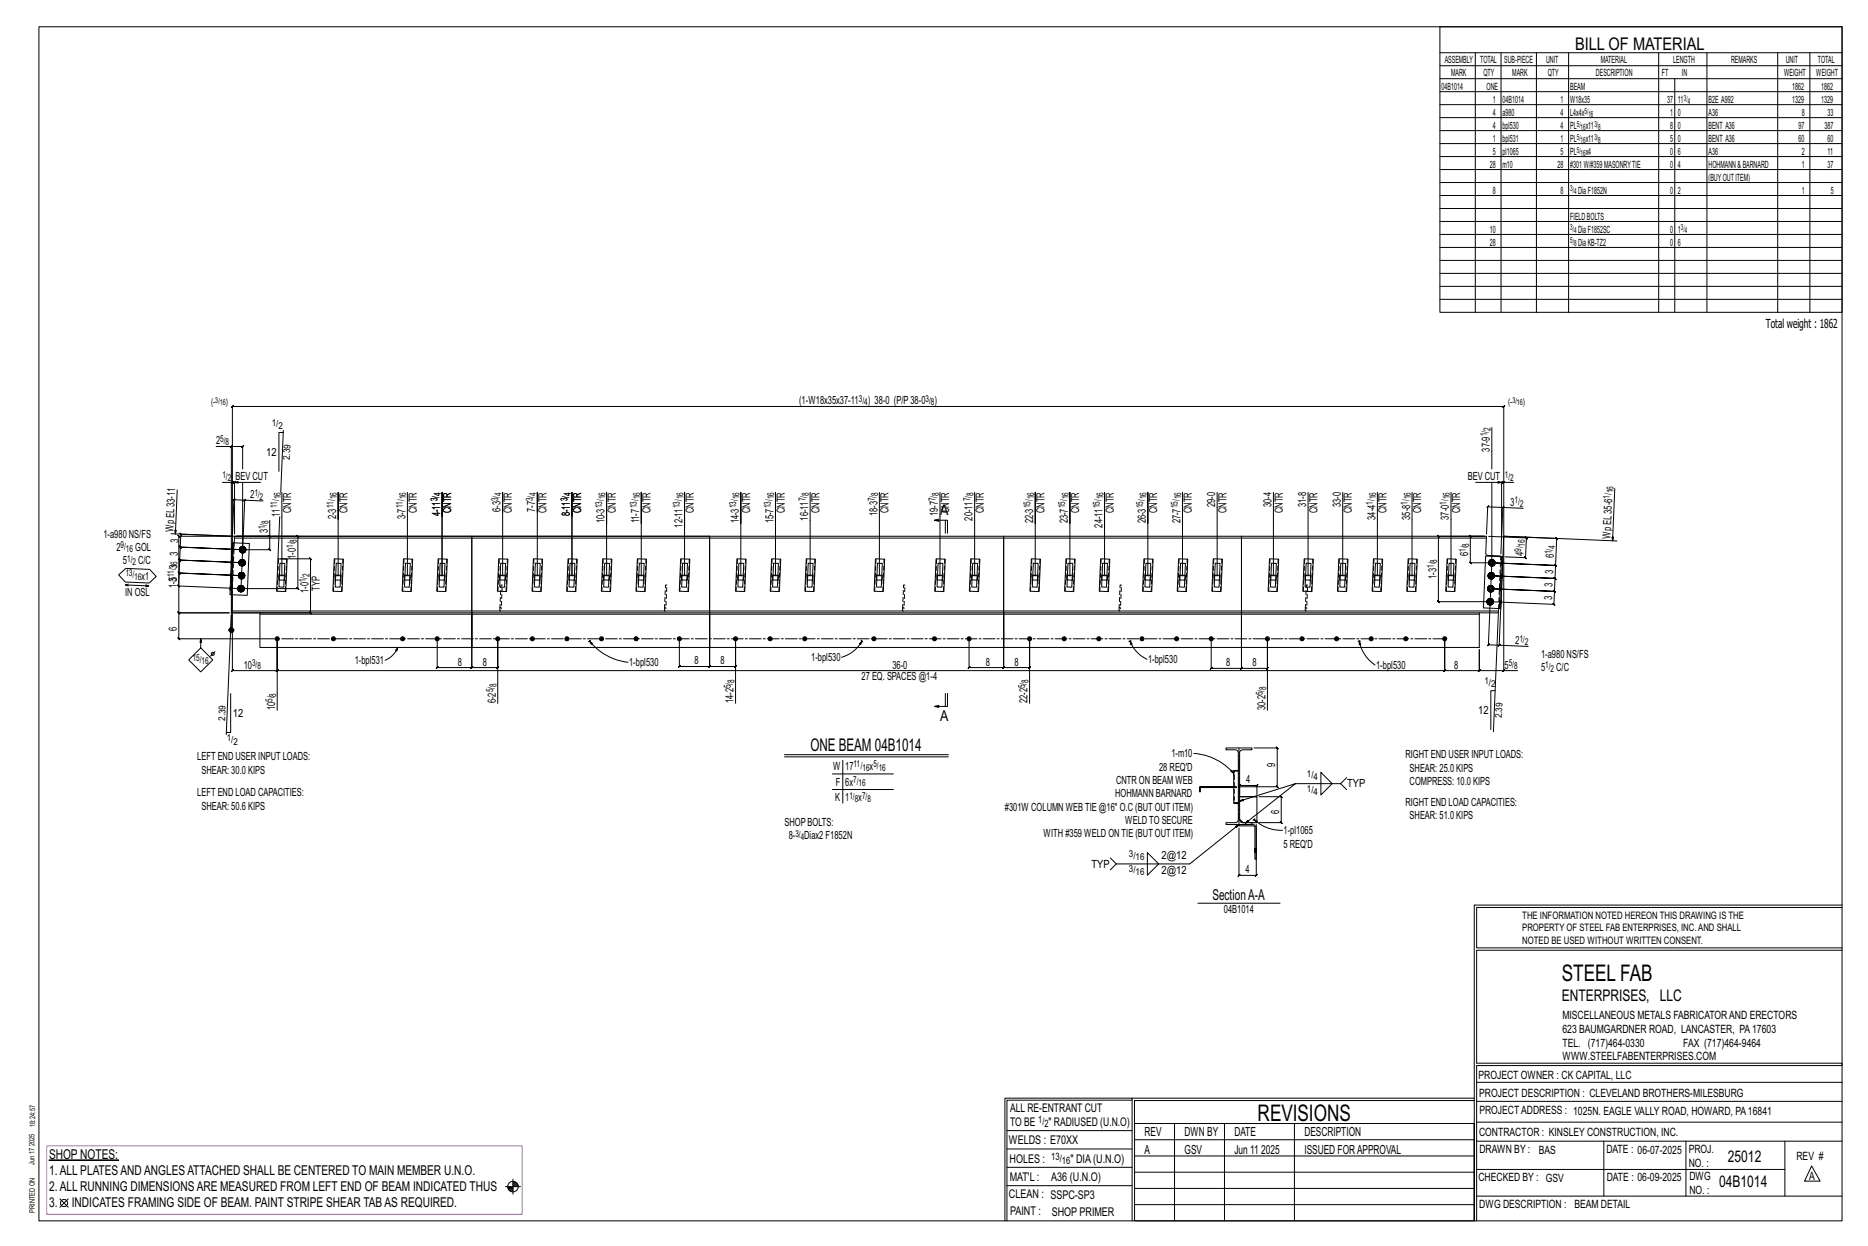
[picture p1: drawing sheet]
<svg xmlns="http://www.w3.org/2000/svg" width="914mm" height="610mm" viewBox="0 0 914 610" stroke-linecap="round" stroke-linejoin="round" font-family="sans-serif">
<g fill="#000" stroke="#000" stroke-width=".49">
<path d="M24 568h34z"/>
<circle cx="136" cy="313" r="1"/>
<circle cx="163" cy="313" r="1"/>
<circle cx="197" cy="313" r="1"/>
<circle cx="214" cy="313" r="1"/>
<circle cx="244" cy="313" r="1"/>
<circle cx="261" cy="313" r="1"/>
<circle cx="278" cy="313" r="1"/>
<circle cx="294" cy="313" r="1"/>
<circle cx="311" cy="313" r="1"/>
<circle cx="333" cy="313" r="1"/>
<circle cx="360" cy="313" r="1"/>
<circle cx="377" cy="313" r="1"/>
<circle cx="394" cy="313" r="1"/>
<circle cx="428" cy="313" r="1"/>
<circle cx="457" cy="313" r="1"/>
<circle cx="474" cy="313" r="1"/>
<circle cx="504" cy="313" r="1"/>
<circle cx="521" cy="313" r="1"/>
<circle cx="538" cy="313" r="1"/>
<circle cx="559" cy="313" r="1"/>
<circle cx="576" cy="313" r="1"/>
<circle cx="593" cy="313" r="1"/>
<circle cx="620" cy="313" r="1"/>
<circle cx="637" cy="313" r="1"/>
<circle cx="654" cy="313" r="1"/>
<circle cx="671" cy="313" r="1"/>
<circle cx="688" cy="313" r="1"/>
<circle cx="707" cy="313" r="1"/>
</g>
<g fill="none" stroke="#000" stroke-width=".49">
<path d="M19 13h883v584h-883zM705 13h197v140h-197zM705 26h197M705 32h197M705 39h197M722 26v127M735 26v127M752 26v127M768 26v127M812 26v127M820 39v114M836 26v127"/>
<path d="M870 26v127M886 26v127M705 45h197M705 51h197M705 58h197M705 64h197M705 70h197M705 77h197M705 83h197M705 89h197M705 96h197M705 102h197"/>
<path d="M705 108h197M705 115h197M705 121h197M705 127h197M705 134h197M705 140h197M705 146h197M106 218h7v81M113 219l1-1zM113 218h6l-1 1 1-1v11M139 212h-2v19M139 211l-2 30"/>
<path d="M730 209v20M87 240l-1 21M109 236h5l-1 1 1-1h1l-1 1 1-1v25M115 236h13M119 236v33h13h1l-1-1v1v-7M722 236h13M730 236v39l-1 40-1 1 1-1 5 1M741 236h-5h1l-1 1v-1h-1h1l-1 1v-1v26M790 239l-1 26M119 245l1-1zM120 245l-6-1h1l-1 1v-1v18M129 245h-9l-2 43-30-1"/>
<path d="M132 255v7h-16h30h-1l1 1v-1v26M137 253l-1 20M138 241v40M166 254v-13v40M199 241v40M216 241v40zM246 251v-10v40M263 251v-10v40M280 241v40zM297 256v-15v40M314 256v-15v40M335 258v-17v40"/>
<path d="M363 256v-15v40M380 256v-15v40M397 241v40M430 241v40M460 255h-3h7v6M460 254l-3 1M460 241v40M463 255v6M477 241v40M507 256v-15v40M524 256v-15v40M541 258v-17v40"/>
<path d="M562 256v-15v40M579 256v-15v40M596 241v40M623 241v40M640 241v40M657 241v40M674 241v40M691 241v40M710 241v40M735 249l1-1zM736 248h-8l1-1-1 1v13M746 249l-10-1-1 23"/>
<path d="M84 261l30 1M114 266l-1 25zM114 262v66l-1 1 1-1h22l-1 1 1-1v-15v35M114 262l-25-1h-1l1 1v-1l-1 7v-1l1 1h-1l31 1-31-1v-1l1 1h-1v6l-1-1 1 2v-1l31 1-31-1-1-1 1 2v-1v6h-1l1 1v-1l30 2-30-2h-1l1 1v-1l-1 7M114 262v-63h-1l1-1v1h622l1-1-1 1v63M114 266h8l-1 25h-8M115 263v3M115 262h613v1h-613zM117 275h.1M117 269h1M117 268l1 1M117 276l1 1"/>
<path d="M117 275v1M118 275l-1-1v1v1h1M118 270h.1M118 269l-1 1M118 276l1 1M118 269v-1l-1 1 1 1v-1M118 274h-1M118 270h1M118 268h.1M119 274l-1 1M119 274h1l-1 1M119 267l-1 1"/>
<path d="M119 268h1M119 274l1 1v1M119 274h-1M119 268l1 1v1M119 276h1l-1 1v-1M119 268h-1M119 276h1M120 270h-1M120 275l-1 1M120 274v1h-1M120 269v1M120 269l-1 1"/>
<path d="M120 268v1M120 275h.1M132 262l1 1zM136 273l5 1-1 15h-5zM137 273h15l1 1-1-1v27v-1l1 1h-1h-38M164 273l4 1-1 15h-4zM198 273l4 1-1 15h-4zM214 273l5 1-1 15h-4zM244 273l5 1-1 15h-5zM261 273l5 1-1 15h-5zM278 273l5 1-1 15h-5zM295 273l5 1-1 15h-5z"/>
<path d="M312 273l4 1v15h-5zM333 273l5 1-1 15h-4zM347 262v64h1l-1 1v-1h-14l-1 1 1-1v-13M347 262v64v1l1-1h-1h13v1l1-1h-1v-13v31M347 262h-259h-1l1 1v-1v38l-1-1 1 1h24h-24l-1-1 1 1v13l-1-1 1 1h47M361 273l4 1v15h-5zM378 273l4 1v15h-5zM395 273l4 1-1 15h-4zM429 273l4 1-1 15h-4zM458 273l5 1-1 15h-4zM475 273l5 1-1 15h-4zM505 273l4 1v15h-5z"/>
<path d="M522 273l4 1v15h-5zM539 273l4 1v15h-5zM560 273l4 1v15h-5zM577 273l4 1v15h-5zM594 273l4 1v15h-5zM621 273l5 1-1 15h-4zM638 273l5 1-1 15h-4zM655 273l5 1-1 15h-4zM672 273l5 1-1 15h-4zM689 273l5 1-1 15h-4zM708 273l5 1-1 15h-4zM728 263v8l7 1"/>
<path d="M729 262l18 1 1 1-1-1v10l-1-1 1 1-10-1M729 275h.1M729 276l1 1M729 275v1M729 275v-1v1v1M730 276v1M730 274h-1M730 276l1 1M730 274v1M730 274h1v1M730 275h-10v1l-1-1h1v-13v1l-1-1h1h7h-23l1 1-1-1v32l1 1-1-1h25l32 2-1-1 1 1v-7v1l-1-1h1l-31-1 31 1v1l-1-1h1v-6l1 1-1-2v1l-31-1 31 1 1 1-1-2v1v-6h1l-1-1v1l-31-2 31 2h1l-1-1v1l1-14v1v-1l-26-1-2 54h14M731 274l1 1v1"/>
<path d="M731 274h-1M731 276v1l-1-1M731 276h1h-1M731 275v1M731 274l1 1h-1M732 275h.1M735 272h1l-1 26h-1zM735 272h-8l-1 25 8 1M736 262l55 3M736 262v66h7M58 281l4-3 11 1 3 3-3 3h-12zM61 286l12 1h-2"/>
<path d="M63 286h-2l2 1M71 286l2 1M87 286l1 1zM113 300l-2 59M113 299h621l-1 1h-620zM114 291l-1 8M116 288h1M117 287v1M117 282h.1M117 281v1M117 289h.1M117 288v1"/>
<path d="M117 288v-1l-1 1 1 1v-1M117 283h1M117 289h1M117 281v1v1v-1M117 287h.1M118 282v1M118 289h1M118 280l-1 1M118 283h1M118 286l-1 1M118 287h1M118 288h27"/>
<path d="M118 280v1M118 281l1-1v1M118 287l1 1v1M119 287h-1M119 281l1 1M119 289h-1M119 280l-1 1M119 288v1M119 282v1h-1M119 288l-1 1M119 287v1M119 282h1l-1 1"/>
<path d="M119 282v1M119 281h1h-1M120 281v1M127 300h104h116h144h117h116M137 281h2v3h-3zM137 284v3h2v-3M137 281v-5h2v5M145 287l1 1zM164 281h3v3h-3zM164 284v3h2l1-3M164 281l1-5h2v5M198 281h3v3h-3z"/>
<path d="M198 284v3h2l1-3M198 281v-5h3v5M215 281h3v3h-3zM215 284v3h2v-3M215 281v-5h3v5M245 281h3l-1 3h-3zM245 284v3h2v-3M245 281v-5h2v5M262 281h2v3h-3zM262 284v3h2v-3M262 281v-5h2v5M279 281h2v3h-3z"/>
<path d="M279 284v3h2v-3M279 281v-5h2v5M295 281h3v3h-3zM296 284v3h2v-3M296 281v-5h2v5M312 281h3v3h-3zM313 284l-1 3h3v-3M313 281v-5h2v5M334 281h3l-1 3h-2zM334 284v3h2v-3M334 281v-5h3l-1 5M361 281h3v3h-3z"/>
<path d="M361 284v3h3v-3M361 281l1-5h2v5M378 281h3v3h-3zM378 284v3h3v-3M378 281l1-5h2v5M395 281h3v3h-3zM395 284v3h3v-3M395 281l1-5h2v5M429 281h3v3h-3zM429 284v3h2l1-3M429 281l1-5h2v5M459 281h3l-1 3h-2z"/>
<path d="M459 284v3h2v-3M459 281v-5h3l-1 5M476 281h3l-1 3h-2zM476 284v3h2v-3M476 281v-5h3l-1 5M505 281h3v3h-3zM505 284v3h3v-3M506 281v-5h2v5M522 281h3v3h-3zM522 284v3h3v-3M523 281v-5h2v5M539 281h3v3h-3z"/>
<path d="M539 284v3h3v-3M539 281l1-5h2v5M560 281h3v3h-3zM561 284l-1 3h3v-3M561 281v-5h2v5M577 281h3v3h-3zM578 284l-1 3h3v-3M578 281v-5h2v5M594 281h3v3h-3zM595 284l-1 3h3v-3M595 281v-5h2v5M622 281h3v3h-3z"/>
<path d="M622 284v3h2v-3M622 281v-5h3v5M639 281h3v3h-3zM639 284v3h2v-3M639 281v-5h3v5M656 281h3v3h-3zM656 284v3h2v-3M656 281v-5h3l-1 5M673 281h3v3h-3zM673 284v3h2v-3M673 281v-5h3l-1 5M690 281h3v3h-3z"/>
<path d="M690 284v3h2v-3M690 281v-5h3l-1 5M709 281h3v3h-3zM709 284v3h2v-3M709 281v-5h3l-1 5M728 294h.1M728 288h1M728 287l1 1M728 295l1 1M728 294v1M728 282h1M729 294l-1-1v1v1h1"/>
<path d="M729 281v1M729 289h.1M729 288l-1 1M729 295v1M729 288v-1l-1 1 1 1v-1M729 293h-1M729 283h.1M729 282h.1M729 289l1 1M729 281l-1 1 1 1v-1M729 295l1 1M729 287h.1"/>
<path d="M729 282l1 1M729 289h1M729 280v1M729 293v1M729 293h1h1l-1 1M730 283h1M730 287h-1M730 287h1h-1M730 293l1 1v1M730 280l-1 1M730 281l1-1v1M730 293h-1"/>
<path d="M730 287l1 1v1M730 295h1l-1 1-1-1M730 281l2 1h-1M730 295h1M730 289h1h-1M730 294v1M731 293v1h-1M731 280l-1 1M731 288v1M731 282v1h-1M731 288l-1 1M731 287v1"/>
<path d="M731 294h.1M731 282v1M731 282l-1 1M731 281h.1M731 281l1 1M733 300l-2 58M734 298v1M98 313v4l-6 6 6 6 6-6-6-6M105 319l-2 2M112 308h3M112 308h.1M112 307v1"/>
<path d="M113 307v1M113 301v9M113 308v1M114 308v1M127 300v17h104v-17v17h116v-17v17h144v-16M136 313v15l-1 1 1-1h571v1l1-1h-1v-15v15v1l1-1h-1h17v1l1-1h-1v-10v10v1l1-1h-1h12M195 317l-1 1zM195 317a12 12 0 0 1-6 6M214 313v14l1-1-1 1h17h-1l1-1v1v-65v65h-1l1-1v1h13h-1l1-1v1v-14v31M289 314l1 1h-1zM289 314a28 28 0 0 0 18 10M289 314h-1"/>
<path d="M289 313v1M422 313v1M422 314l-1 1zM422 314a17 17 0 0 1-10 8M422 314h.1M474 313v14l1-1-1 1h17l1-1-1 1v-65v65l1-1-1 1h13h-1l1-1v1v-14v31M491 300v17h117v-16M553 314l1 1zM553 314a16 16 0 0 0 8 9M553 314h.1M554 314h-1M593 313v14h-1l1-1v1h15h-1l1-1v1v-65v65h-1l1-1v1h12l1-1-1 1v-14v35"/>
<path d="M608 300v17h116v-17M665 314h.1M665 314l1 1h-1zM665 314a18 18 0 0 0 8 11M665 314h1M733 316l1-1zM113 339v19h-2M463 339v7M464 339v7h-7h3M732 338h-2v19M736 329l1-1zM460 345l-3 1"/>
<path d="M384 369h80M384 370h80M407 379h30M413 372v21M584 369a28 28 0 0 1 20 9M600 366h13v1h-5l-1 1v33l1 1h5v1h-13v-1h5l1-1v-33l-1-1h-5zM602 377h1l1 1zM604 377h2h-2v16h2M614 366h11v-1l1 1h-1v19v-1l1 1h-1h-19M647 378l5 5-5 6zM407 386h30M587 385h17z"/>
<path d="M587 385v2l1-2h16M607 389v-5l-1 1 1-1h8v1l1-1h-1v5M607 392l27-9-24 20M615 390h-8h8v12h-2M616 390h11v-1l1 1h-1v12l1 1-1-1h-11M656 383l3 3M659 380l-3 3h-22M562 417l5 6-5 5zM606 403h7l2 1v16h-1v-15l-1-1h-7zM606 403l-24 20h-36l-2-3M607 401l1 1M614 401l1 1z"/>
<path d="M614 401a19 19 0 0 0 14 5M614 401h-1M614 417h.1M614 415h.1M614 401h.1M615 403v25l-1 1 1-1h-9h1l-1 1v-1v-23M615 417h.1M615 415h.1M546 423l-2 3M586 442h41M722 443v154M722 443h180"/>
<path d="M902 444h-179v20h179M902 465h-179v55h179v1h-179v76M554 538h-61v59M554 537h168M722 538h-167v13M723 539h179M723 530h179M493 553h61M555 550h167v47h-167zM555 558h167M575 550v47M599 550v47"/>
<path d="M634 550v47M723 549h179M723 558h179M785 558v27M825 558v27M874 558v27M251 577v7M251 579h2M251 580h3M251 578h2M493 571h61M493 562h61"/>
<path d="M555 573h167M555 566h167M723 572h151M887 570l4 8h-8zM29 587l4 4M33 587l-4 4M247 581h8M249 581h2M249 582h2M250 583h1M492 597v-60h62v60M493 580h61"/>
<path d="M555 589h167M555 581h167M723 585h179"/>
<circle cx="104" cy="320" r=".7"/>
<circle cx="113" cy="308" r="1.2"/>
<circle cx="31" cy="589" r="1.8"/>
<circle cx="251" cy="581" r="2.6"/>
</g>
<path d="M23 561h233v33h-233z" fill="none" stroke="#f0f" stroke-width=".5"/>
<g fill="none" stroke="#000" stroke-width=".49" stroke-dasharray="2 1.4">
<path d="M113 276h1zM113 276h.1M113 275l1 1M113 275h1M113 274h1M113 270h1zM113 270v-1M113 269l1 1M113 269h1M113 268h1M114 268h.1M114 275h-1l1 1"/>
<path d="M114 269h-1h1M115 266l-1 25M117 275v1zM117 275l1-1-1 1 1 2-1-2M117 275h.1M117 276h.1M117 276v-1M117 269v1zM117 269l1-1-1 1 1 1-1-1h1M117 268v1zM117 270h1zM117 270l1-1"/>
<path d="M117 268l1 1M117 274v1zM117 276l1 1zM117 274h1zM117 276l1 1M117 274h1M118 276h.1M118 275v-1M118 268h-1zM118 270h.1M118 268v-1zM118 268h.1"/>
<path d="M118 275v1zM118 277h1zM118 274h1zM118 275l-1-1v1v1h1M118 275h.1M118 269v1M118 269v-1M118 269h.1M118 270h2zM118 268h2zM118 268l-1 1v-1v2h1h-1h1M118 269v1z"/>
<path d="M118 269v-1zM118 276l1 1h-1h1h-1zM118 276h1zM118 275l1-1zM118 270l1 1zM118 267h1zM118 270h1h-1h1h-1zM118 270h1zM118 268h1zM119 274h-1h1h-1h1M119 277h.1M119 276v1"/>
<path d="M119 276h.1M119 274v1zM119 274h.1M119 267l-1 1 1-1-1 1h1M119 271v-1zM119 270h.1M119 268h.1M119 267v1v-1v1zM119 267h.1M119 275h.1M119 274v1M119 277l1-1z"/>
<path d="M119 277l1-1M119 274h1zM119 274h1M119 270h1M119 270v-1zM119 268v1zM119 268h1M119 274l1 1zM119 275v1zM119 270h1zM119 268h1zM119 267l1 1z"/>
<path d="M119 276h1M119 275h1v-1M119 269h1zM120 268v1zM120 269h-1zM120 276v-1M120 274l-1 1 1 1M120 274v1zM120 269v1M120 269v-1M120 270v-1M120 268v2"/>
<path d="M120 268h.1M120 275h.1M120 276h.1M120 275l-1 2zM120 275v1zM120 268v1M120 270h.1M120 269v1zM140 274v15M168 274l-1 15M202 274l-1 15M219 274l-1 15"/>
<path d="M248 274v15M265 274v15M282 274v15M299 274v15M316 274v15M337 274v15M365 274l-1 15M382 274l-1 15M399 274l-1 15M433 274l-1 15M462 274v15M479 274v15"/>
<path d="M509 274l-1 15M526 274l-1 15M543 274l-1 15M564 274v15M581 274l-1 15M598 274l-1 15M626 274l-1 15M643 274l-1 15M660 274l-1 15M677 274l-1 15M694 274l-1 15M713 274l-1 15"/>
<path d="M729 275v1zM729 275l1-1-1 1 1 2-1-2M729 275h.1M729 276h.1M729 276v-1M729 274v1zM729 276l1 1zM729 274h1zM729 276l1 1M729 274h1M729 276h1M729 275l1-1"/>
<path d="M729 275l1 1zM730 277h1zM730 274h1zM730 275l-1-1v1v1h1M730 275h-1zM730 276h.1M730 275h.1M730 277h.1M730 274h.1M730 276v1zM730 277h1M730 276l1 1"/>
<path d="M730 276h1zM730 275h1zM730 274h1h-1h1zM731 276h.1M731 275h.1M731 274v1M731 277v-1zM731 277v-1M731 274h.1M731 274l1 1zM731 275v1zM731 276h1h-1"/>
<path d="M731 275h1l-1-1M731 276v-1M731 274v1l1 1M732 275h.1M732 276h-1zM732 275l-1 2zM732 275v1zM735 275l1 1-1-1M735 275h1zM736 276h-1M736 275h-1M736 275h.1"/>
<path d="M113 289h.1M113 289v-1M113 288v1M113 288h.1M113 287h.1M113 282h1zM113 282h.1M113 282h1M113 281h1M114 282l-1-1 1 1M116 288l1 1zM116 288l1-1-1 1 1 1-1-1h1"/>
<path d="M117 287l-1 1zM117 289h.1M117 289v-1M117 287v1M117 282h.1M117 282v-2v2v1v-1M117 281v1zM117 282v1zM117 281v1M117 287h.1M117 288l1 1M117 288l1-1"/>
<path d="M117 281h.1M117 283h1zM117 281l1-1zM117 283h1M117 281l1-1M117 288h.1M117 289h2zM117 287h2zM117 287l-1 1 1-1v2M117 288l1 1zM117 288l1-1zM117 282l1 1"/>
<path d="M117 281h1M117 289l1 1zM117 287l1-1zM117 282h1zM117 283h2zM117 280h2zM118 281h-1v1v-1v1v1v-1v1l1-1M118 281l-1 1zM118 282h.1M118 281h.1M118 289h-1h1h-1zM118 289h.1"/>
<path d="M118 287h.1M118 283h.1M118 280h.1M118 286l-1 1 1-1-1 1h1M118 290l1-1zM118 289h1zM118 289h1M118 286l1 1-1-1 1 1h-1zM118 286l1 1zM118 280v1M118 283h1zM118 283h1"/>
<path d="M118 282h1zM118 281h1zM118 280h1h-1h1v1zM118 280h1zM118 289l1-1zM118 287l1 1zM118 287h1M119 289h.1M119 287h.1M119 283v-1M119 282h.1M119 281h.1"/>
<path d="M119 288h.1M119 287v1zM119 283h.1M119 280v1zM119 280v1M119 288v1M119 288v-1M119 281v1zM119 280l1 2zM119 289v-1M119 287v2M119 282h1l-1 1"/>
<path d="M119 281h1h-1M119 281l1 1M119 281h1zM119 287v1M119 287l1 1zM119 288v1zM120 288l-1 1zM120 281v1zM120 281v1M120 282l-1 1zM120 282h.1M136 289v-16"/>
<path d="M137 282h2M137 284v-2M139 282v2M163 289l1-16M164 282h3M164 284v-2M167 282v2M197 289l1-16M198 282h3M198 284v-2M201 282v2M214 289l1-16"/>
<path d="M215 282h3M215 284v-2M218 282l-1 2M244 289v-16M245 282h2M245 297v2v-2M245 284v-2M245 286h1l-1 11zM247 282v2M261 289v-16M262 282h2M262 284v-2"/>
<path d="M264 282v2M278 289v-16M279 282h2M279 284v-2M281 282v2M295 289v-16M295 282h3M296 284v-2M298 282v2M312 289v-16M312 282h3M313 284v-2"/>
<path d="M315 282v2M325 297v2h1v-2M326 286v11h-1zM333 289v-16M334 282h3M334 284v-2M336 282v2M360 289l1-16M361 282h3M361 284v-2M364 282v2M377 289l1-16"/>
<path d="M378 282h3M378 284v-2M381 282v2M394 289l1-16M395 282h3M395 284v-2M398 282v2M428 289l1-16M429 282h3M429 284v-2M432 282v2M442 297v2l1-2"/>
<path d="M442 286h1v11h-1zM458 289v-16M459 282h3M459 284v-2M461 282v2M475 289v-16M476 282h3M476 284v-2M478 282v2M504 289l1-16M505 282h3M505 284l1-2"/>
<path d="M508 282v2M521 289l1-16M522 282h3M522 284l1-2M525 282v2M538 289l1-16M539 282h3M539 284v-2M542 282v2M548 297v2v-2M548 286h1l-1 11zM560 289v-16"/>
<path d="M560 282h3M561 284v-2M563 282v2M577 289v-16M577 282h3M578 284v-2M580 282v2M593 289l1-16M594 282h3M595 284v-2M597 282v2M621 289l1-16"/>
<path d="M622 282h3M622 284v-2M625 282l-1 2M638 289l1-16M639 282h3M639 297v2h1v-2M639 284v-2M639 286h1v11h-1zM641 282v2M655 289l1-16M656 282h3M656 284v-2"/>
<path d="M658 282v2M672 289l1-16M673 282h3M673 284v-2M675 282v2M689 289l1-16M690 282h3M690 284v-2M692 282v2M708 289l1-16M709 282h3M709 284v-2"/>
<path d="M711 282v2M728 294v1zM728 294l1-1-1 1 1 2-1-2M728 294h.1M728 295v1zM728 295v-1M728 288v1zM728 288l1-1-1 1 1 1-1-1h1M728 287v1zM728 289h1zM728 289l1-1M728 287l1 1"/>
<path d="M728 293v1zM728 296h1zM728 293h1zM728 295l1 1zM728 295l1 1M728 293h1M728 282h1zM728 282l1-2-1 2 1 1-1-1h1M729 295h.1M729 294v-1M729 281l-1 1zM729 282v1z"/>
<path d="M729 282h.1M729 281v1M729 287h-1zM729 289v1zM729 287h.1M729 289h.1M729 294v1zM729 296h1zM729 293h1zM729 294l-1-1v1v1h1M729 294h.1M729 288v1"/>
<path d="M729 288v-1M729 296h.1M729 293h.1M729 281h.1M729 283h.1M729 281v-1zM729 281v-1M729 288h.1M729 289h1zM729 287h1zM729 287l-1 1v-1v2h1h-1h1M729 288v1z"/>
<path d="M729 288v-1zM729 282l1 1M729 281h1M729 295v1zM729 290h1zM729 287l1-1zM729 283h2zM729 280h2zM729 281l-1 1 1-1v1v1v-1v1v-1M729 281v1zM729 282h1zM729 281h1z"/>
<path d="M729 289l1 1-1-1 1 1-1-1zM729 283h1zM729 280h1zM729 296h1M729 295l1 1M729 295h1zM729 294h1zM729 293h1h-1h1zM730 283h-1h1h-1zM730 282h.1M730 281h.1M730 287h-1h1h-1h1"/>
<path d="M730 290h.1M730 290v-1zM730 290v-1M730 289h.1M730 287h.1M730 286v1zM730 295h.1M730 294h.1M730 293v1M730 280h-1h1h-1l1 1M730 283h1zM730 283h1"/>
<path d="M730 280h1h-1h1l-1 1zM730 280h1zM730 296l1-1zM730 296l1-1M730 293h1zM730 293h1M730 296h1zM730 289v-1zM730 287v1zM730 293l1 1zM730 294v1zM730 289h1z"/>
<path d="M730 289h1M730 287h1zM730 287h1M730 290l1-1zM730 283l1-1M730 282h1zM730 281h1zM730 281h1M730 295h1M730 294h1v-1M730 288h1zM730 287l1 1z"/>
<path d="M731 288h-1zM731 295l-1-1M731 293l-1 1 1 1M731 283h.1M731 280v1zM731 280v1M731 293v1zM731 288v1M731 288v-1M731 281v1zM731 280l1 2zM731 282h.1"/>
<path d="M731 289v-1M731 287h-1l1 2M731 287h.1M731 294h.1M731 295v1zM731 282v1M731 281h.1M731 294l-1 2zM731 294v1zM731 283v-1M731 281v1M731 287v1z"/>
<path d="M731 287v1M731 289h.1M731 288l-1 1zM731 288v1zM731 281l1 1zM731 281l1 1M731 282v1zM732 282l-1 1zM732 282h-1zM734 298l1-26M734 294l1 1-1-1M734 294h1z"/>
<path d="M734 288h1h-1M734 287h1zM735 282v-1M735 281h.1M735 295h-1M735 294h-1M735 294h.1M735 289h-1M735 288h-1M735 288l-1-1M735 287v1M735 283h.1"/>
<path d="M735 283v-1M735 282h.1M604 379h.1M588 385h16M588 387h-1M604 385h.1M604 385h1h-1M604 385h1M604 391h.1M604 393h2M605 385h-1M606 393h-2v-16"/>
<path d="M606 393h-2M608 402h7M608 402l-1-1M614 416h1zM614 417h.1M614 416h.1M614 417h1M615 415h-1M615 416h-1M615 417h-1M615 417h.1M615 415h.1"/>
<path d="M615 416l-1-1"/>
</g>
<path d="M707 313h-571M606 403v-37" fill="none" stroke="#000" stroke-width=".49" stroke-dasharray="5.8 1 1 1"/>
<g font-size="11.2">
<text x="764" y="480">STEEL FAB</text>
<text x="616" y="548">REVISIONS</text>
</g>
<g font-size="8.6">
<text x="771" y="24">BILL OF MATERIAL</text>
<text x="397" y="367">ONE BEAM 04B1014</text>
</g>
<g font-size="7.9">
<text x="765" y="490">ENTERPRISES, LLC</text>
<text x="846" y="569">25012</text>
<text x="842" y="581">04B1014</text>
</g>
<g font-size="7.3">
<text x="460" y="252">A</text>
<text x="460" y="353">A</text>
<text x="594" y="440">SectionA-A</text>
</g>
<g font-size="6.6">
<text x="24" y="567">SHOP NOTES:</text>
<text x="24" y="575">1.ALL PLATESANDANGLESATTACHED SHALL BE CENTERED TO MAIN MEMBER U.N.O.</text>
<text x="24" y="583">2.ALL RUNNING DIMENSIONSARE MEASURED FROM LEFT END OF BEAM INDICATED THUS</text>
<text x="24" y="591">3.</text>
<text x="35" y="591">INDICATES FRAMING SIDE OF BEAM. PAINT STRIPE SHEAR TABAS REQUIRED.</text>
</g>
<g font-size="6.1">
<text x="864" y="161">Total weight : 1862</text>
<text x="560" y="556">REV</text>
<text x="580" y="556">DWN BY</text>
<text x="604" y="556">DATE</text>
<text x="639" y="556">DESCRIPTION</text>
<text x="560" y="564">A</text>
<text x="580" y="564">GSV</text>
<text x="604" y="564">Jun 11</text>
<text x="617" y="564">2025</text>
<text x="639" y="564">ISSUED FORAPPROVAL</text>
</g>
<g font-size="5.9">
<text x="494" y="560">WELDS : E70XX</text>
<text x="494" y="569">HOLES :</text>
<text x="524" y="569">&quot; DIA(U.N.O)</text>
<text x="494" y="578">MAT'L :</text>
<text x="515" y="578">A36 (U.N.O)</text>
<text x="494" y="586">CLEAN : SSPC-SP3</text>
<text x="495" y="595">PAINT :</text>
<text x="515" y="595">SHOP PRIMER</text>
</g>
<g font-size="5.8">
<text x="494" y="544">ALL RE-ENTRANT CUT</text>
<text x="494" y="551">TO BE</text>
<text x="513" y="551">&quot; RADIUSED (U.N.O)</text>
</g>
<g font-size="5.6">
<text x="765" y="499">MISCELLANEOUS METALS FABRICATORAND ERECTORS</text>
<text x="765" y="505">623 BAUMGARDNER ROAD, LANCASTER, PA17603</text>
<text x="765" y="512">TEL. (717)464-0330</text>
<text x="824" y="512">FAX (717)464-9464</text>
<text x="765" y="519">WWW.STEELFABENTERPRISES.COM</text>
<text x="724" y="528">PROJECT OWNER : CK CAPITAL, LLC</text>
<text x="724" y="537">PROJECT DESCRIPTION : CLEVELAND BROTHERS-MILESBURG</text>
<text x="724" y="545">PROJECTADDRESS : 1025N. EAGLE VALLY ROAD, HOWARD, PA16841</text>
<text x="724" y="556">CONTRACTOR : KINSLEY CONSTRUCTION, INC.</text>
<text x="724" y="564">DRAWN BY :</text>
<text x="753" y="564">BAS</text>
<text x="786" y="564">DATE : 06-07-2025</text>
<text x="827" y="564">PROJ.</text>
<text x="879" y="568">REV #</text>
<text x="827" y="571">NO. :</text>
<text x="724" y="578">CHECKED BY : GSV</text>
<text x="787" y="578">DATE : 06-09-2025</text>
<text x="827" y="578">DWG</text>
<text x="886" y="578">A</text>
<text x="827" y="584">NO. :</text>
<text x="724" y="591">DWG DESCRIPTION : BEAM DETAIL</text>
</g>
<g font-size="5.5">
<text x="391" y="198">(1-W18x35x37-11</text>
<text x="425" y="198">) 38-0 (P/P38-0</text>
<text x="457" y="198">)</text>
<text x="106" y="217">2</text>
<text x="729" y="221" transform="rotate(-90 729 221)">37-9</text>
<text x="130" y="223">12</text>
<text x="115" y="235">BEV CUT</text>
<text x="719" y="235">BEV CUT</text>
<text x="122" y="244" transform="rotate(2 122 244)">2</text>
<text x="143" y="251" transform="rotate(-90 143 251)">CNTR</text>
<text x="170" y="251" transform="rotate(-90 170 251)">CNTR</text>
<text x="204" y="251" transform="rotate(-90 204 251)">CNTR</text>
<text x="221" y="251" transform="rotate(-90 221 251)">CNTR</text>
<text x="245" y="251" transform="rotate(-90 245 251)">6-3</text>
<text x="251" y="251" transform="rotate(-90 251 251)">CNTR</text>
<text x="262" y="251" transform="rotate(-90 262 251)">7-7</text>
<text x="268" y="251" transform="rotate(-90 268 251)">CNTR</text>
<text x="285" y="251" transform="rotate(-90 285 251)">CNTR</text>
<text x="301" y="251" transform="rotate(-90 301 251)">CNTR</text>
<text x="318" y="251" transform="rotate(-90 318 251)">CNTR</text>
<text x="340" y="251" transform="rotate(-90 340 251)">CNTR</text>
<text x="367" y="251" transform="rotate(-90 367 251)">CNTR</text>
<text x="384" y="251" transform="rotate(-90 384 251)">CNTR</text>
<text x="401" y="251" transform="rotate(-90 401 251)">CNTR</text>
<text x="435" y="251" transform="rotate(-90 435 251)">CNTR</text>
<text x="465" y="251" transform="rotate(-90 465 251)">CNTR</text>
<text x="482" y="251" transform="rotate(-90 482 251)">CNTR</text>
<text x="511" y="251" transform="rotate(-90 511 251)">CNTR</text>
<text x="528" y="251" transform="rotate(-90 528 251)">CNTR</text>
<text x="545" y="251" transform="rotate(-90 545 251)">CNTR</text>
<text x="566" y="251" transform="rotate(-90 566 251)">CNTR</text>
<text x="583" y="251" transform="rotate(-90 583 251)">CNTR</text>
<text x="595" y="248" transform="rotate(-90 595 248)">29-0</text>
<text x="600" y="251" transform="rotate(-90 600 251)">CNTR</text>
<text x="622" y="248" transform="rotate(-90 622 248)">30-4</text>
<text x="628" y="251" transform="rotate(-90 628 251)">CNTR</text>
<text x="639" y="248" transform="rotate(-90 639 248)">31-8</text>
<text x="645" y="251" transform="rotate(-90 645 251)">CNTR</text>
<text x="656" y="248" transform="rotate(-90 656 248)">33-0</text>
<text x="662" y="251" transform="rotate(-90 662 251)">CNTR</text>
<text x="679" y="251" transform="rotate(-90 679 251)">CNTR</text>
<text x="696" y="251" transform="rotate(-90 696 251)">CNTR</text>
<text x="715" y="251" transform="rotate(-90 715 251)">CNTR</text>
<text x="739" y="247" transform="rotate(2 739 247)">3</text>
<text x="137" y="253" transform="rotate(-90 137 253)">11</text>
<text x="165" y="254" transform="rotate(-90 165 254)">2-3</text>
<text x="198" y="254" transform="rotate(-90 198 254)">3-7</text>
<text x="215" y="253" transform="rotate(-90 215 253)">4-11</text>
<text x="279" y="253" transform="rotate(-90 279 253)">8-11</text>
<text x="296" y="256" transform="rotate(-90 296 256)">10-3</text>
<text x="313" y="256" transform="rotate(-90 313 256)">11-7</text>
<text x="362" y="256" transform="rotate(-90 362 256)">14-3</text>
<text x="379" y="256" transform="rotate(-90 379 256)">15-7</text>
<text x="396" y="255" transform="rotate(-90 396 255)">16-11</text>
<text x="429" y="253" transform="rotate(-90 429 253)">18-3</text>
<text x="459" y="253" transform="rotate(-90 459 253)">19-7</text>
<text x="476" y="255" transform="rotate(-90 476 255)">20-11</text>
<text x="506" y="256" transform="rotate(-90 506 256)">22-3</text>
<text x="523" y="256" transform="rotate(-90 523 256)">23-7</text>
<text x="561" y="256" transform="rotate(-90 561 256)">26-3</text>
<text x="578" y="256" transform="rotate(-90 578 256)">27-7</text>
<text x="673" y="254" transform="rotate(-90 673 254)">34-4</text>
<text x="690" y="254" transform="rotate(-90 690 254)">35-8</text>
<text x="709" y="254" transform="rotate(-90 709 254)">37-0</text>
<text x="51" y="263">1-a980 NS/FS</text>
<text x="85" y="260" transform="rotate(-88 85 260)">WpEL33-11</text>
<text x="131" y="261" transform="rotate(-90 131 261)">3</text>
<text x="334" y="258" transform="rotate(-90 334 258)">12-11</text>
<text x="540" y="258" transform="rotate(-90 540 258)">24-11</text>
<text x="788" y="263" transform="rotate(-88 788 263)">WpEL35-6</text>
<text x="57" y="270">2</text>
<text x="66" y="270">GOL</text>
<text x="87" y="265" transform="rotate(-88 87 265)">3</text>
<text x="87" y="272" transform="rotate(-88 87 272)">3</text>
<text x="145" y="273" transform="rotate(-90 145 273)">1-0</text>
<text x="719" y="272" transform="rotate(-90 719 272)">6</text>
<text x="746" y="272" transform="rotate(-88 746 272)">4</text>
<text x="761" y="273" transform="rotate(-88 761 273)">6</text>
<text x="60" y="276">5</text>
<text x="68" y="276">C/C</text>
<text x="87" y="278" transform="rotate(-88 87 278)">3</text>
<text x="760" y="281" transform="rotate(-88 760 281)">3</text>
<text x="69" y="284" transform="rotate(2 69 284)">x1</text>
<text x="87" y="285" transform="rotate(-88 87 285)">3</text>
<text x="87" y="288" transform="rotate(-90 87 288)">1-5</text>
<text x="703" y="283" transform="rotate(-90 703 283)">1-3</text>
<text x="760" y="287" transform="rotate(-88 760 287)">3</text>
<text x="61" y="292">IN OSL</text>
<text x="151" y="290" transform="rotate(-90 151 290)">1-0</text>
<text x="157" y="289" transform="rotate(-90 157 289)">TYP</text>
<text x="760" y="293" transform="rotate(-88 760 293)">3</text>
<text x="87" y="309" transform="rotate(-90 87 309)">6</text>
<text x="742" y="315" transform="rotate(2 742 315)">2</text>
<text x="397" y="323">1-bpl530</text>
<text x="754" y="322">1-a980 NS/FS</text>
<text x="119" y="327">10</text>
<text x="174" y="325">1-bpl531</text>
<text x="224" y="326">8</text>
<text x="236" y="326">8</text>
<text x="308" y="326">1-bpl530</text>
<text x="340" y="325">8</text>
<text x="353" y="325">8</text>
<text x="437" y="327">36-0</text>
<text x="483" y="326">8</text>
<text x="497" y="326">8</text>
<text x="562" y="324">1-bpl530</text>
<text x="600" y="326">8</text>
<text x="613" y="326">8</text>
<text x="674" y="327">1-bpl530</text>
<text x="712" y="327">8</text>
<text x="736" y="327">5</text>
<text x="754" y="328">5</text>
<text x="762" y="328">C/C</text>
<text x="422" y="333">27 EQ. SPACES @1-4</text>
<text x="135" y="348" transform="rotate(-90 135 348)">10</text>
<text x="243" y="344" transform="rotate(-90 243 344)">6-2</text>
<text x="359" y="344" transform="rotate(-90 359 344)">14-2</text>
<text x="503" y="344" transform="rotate(-90 503 344)">22-2</text>
<text x="619" y="348" transform="rotate(-90 619 348)">30-2</text>
<text x="114" y="351">12</text>
<text x="724" y="349">12</text>
<text x="97" y="372">LEFT END USER INPUT LOADS:</text>
<text x="573" y="371">1-m10</text>
<text x="688" y="371">RIGHT END USER INPUT LOADS:</text>
<text x="408" y="377">W</text>
<text x="414" y="377">17</text>
<text x="426" y="377">x</text>
<text x="567" y="377">28 REQ'D</text>
<text x="624" y="375" transform="rotate(-90 624 375)">9</text>
<text x="690" y="377">SHEAR: 25.0 KIPS</text>
<text x="99" y="378">SHEAR: 30.0 KIPS</text>
<text x="546" y="384">CNTR ON BEAM WEB</text>
<text x="610" y="383">4</text>
<text x="97" y="390">LEFT END LOAD CAPACITIES:</text>
<text x="409" y="384">F</text>
<text x="414" y="384">6x</text>
<text x="659" y="385">TYP</text>
<text x="690" y="384">COMPRESS: 10.0 KIPS</text>
<text x="409" y="392">K</text>
<text x="414" y="392">1</text>
<text x="420" y="392">x</text>
<text x="546" y="390">HOHMANN BARNARD</text>
<text x="688" y="394">RIGHT END LOAD CAPACITIES:</text>
<text x="99" y="396">SHEAR: 50.6 KIPS</text>
<text x="492" y="397">#301W COLUMN WEBTIE @16&quot; O.C (BUT OUT ITEM)</text>
<text x="626" y="398" transform="rotate(-90 626 398)">6</text>
<text x="690" y="401">SHEAR: 51.0 KIPS</text>
<text x="384" y="404">SHOPBOLTS:</text>
<text x="551" y="403">WELD TO SECURE</text>
<text x="386" y="411">8-</text>
<text x="394" y="411">Diax2 F1852N</text>
<text x="511" y="410">WITH #359 WELD ON TIE (BUT OUT ITEM)</text>
<text x="628" y="408">1-pl1065</text>
<text x="628" y="415">5 REQ'D</text>
<text x="534" y="424">TYP</text>
<text x="569" y="420">2@12</text>
<text x="569" y="428">2@12</text>
<text x="610" y="427">4</text>
<text x="599" y="447">04B1014</text>
</g>
<g font-size="5">
<text x="745" y="450">THE INFORMATION NOTED HEREON THIS DRAWING IS THE</text>
<text x="745" y="456">PROPERTY OF STEEL FAB ENTERPRISES, INC.AND SHALL</text>
<text x="745" y="462">NOTED BE USED WITHOUT WRITTEN CONSENT.</text>
<text x="508" y="550">1/</text>
<text x="511" y="551">2</text>
<text x="515" y="568">13/</text>
<text x="520" y="570">16</text>
</g>
<g font-size="4.9">
<text x="707" y="31">ASSEMBLY</text>
<text x="725" y="31">TOTAL</text>
<text x="736" y="31">SUB-PIECE</text>
<text x="757" y="31">UNIT</text>
<text x="784" y="31">MATERIAL</text>
<text x="819" y="31">LENGTH</text>
<text x="847" y="31">REMARKS</text>
<text x="874" y="31">UNIT</text>
<text x="890" y="31">TOTAL</text>
<text x="710" y="37">MARK</text>
<text x="726" y="37">QTY</text>
<text x="740" y="37">MARK</text>
<text x="758" y="37">QTY</text>
<text x="781" y="37">DESCRIPTION</text>
<text x="814" y="37">FT</text>
<text x="823" y="37">IN</text>
<text x="873" y="37">WEIGHT</text>
<text x="889" y="37">WEIGHT</text>
<text x="706" y="44">04B1014</text>
<text x="728" y="44">ONE</text>
<text x="769" y="44">BEAM</text>
<text x="877" y="44">1862</text>
<text x="891" y="44">1862</text>
<text x="731" y="50">1</text>
<text x="736" y="50">04B1014</text>
<text x="764" y="50">1</text>
<text x="769" y="50">W18x35</text>
<text x="816" y="50">37</text>
<text x="821" y="50">11</text>
<text x="836" y="50">B2E A992</text>
<text x="877" y="50">1329</text>
<text x="891" y="50">1329</text>
<text x="731" y="57">4</text>
<text x="736" y="57">a980</text>
<text x="764" y="57">4</text>
<text x="769" y="57">L4x4x</text>
<text x="818" y="57">1</text>
<text x="821" y="57">0</text>
<text x="836" y="57">A36</text>
<text x="882" y="57">8</text>
<text x="895" y="57">33</text>
<text x="731" y="63">4</text>
<text x="736" y="63">bpl530</text>
<text x="764" y="63">4</text>
<text x="769" y="63">PL</text>
<text x="776" y="63">x11</text>
<text x="818" y="63">8</text>
<text x="821" y="63">0</text>
<text x="836" y="63">BENT A36</text>
<text x="880" y="63">97</text>
<text x="893" y="63">387</text>
<text x="731" y="69">1</text>
<text x="736" y="69">bpl531</text>
<text x="764" y="69">1</text>
<text x="769" y="69">PL</text>
<text x="776" y="69">x11</text>
<text x="818" y="69">5</text>
<text x="821" y="69">0</text>
<text x="836" y="69">BENT A36</text>
<text x="880" y="69">60</text>
<text x="895" y="69">60</text>
<text x="731" y="76">5</text>
<text x="736" y="76">pl1065</text>
<text x="764" y="76">5</text>
<text x="769" y="76">PL</text>
<text x="776" y="76">x4</text>
<text x="818" y="76">0</text>
<text x="821" y="76">6</text>
<text x="836" y="76">A36</text>
<text x="882" y="76">2</text>
<text x="895" y="76">11</text>
<text x="729" y="82">28</text>
<text x="736" y="82">m10</text>
<text x="762" y="82">28</text>
<text x="769" y="82">#301W/#359MASONRYTIE</text>
<text x="818" y="82">0</text>
<text x="821" y="82">4</text>
<text x="836" y="82">HOHMANN&amp;BARNARD</text>
<text x="882" y="82">1</text>
<text x="895" y="82">37</text>
<text x="836" y="88">(BUYOUTITEM)</text>
<text x="731" y="95">8</text>
<text x="764" y="95">8</text>
<text x="772" y="95">DiaF1852N</text>
<text x="818" y="95">0</text>
<text x="821" y="95">2</text>
<text x="882" y="95">1</text>
<text x="896" y="95">5</text>
<text x="769" y="107">FIELDBOLTS</text>
<text x="729" y="114">10</text>
<text x="772" y="114">DiaF1852SC</text>
<text x="818" y="114">0</text>
<text x="821" y="114">1</text>
<text x="729" y="120">28</text>
<text x="772" y="120">DiaKB-TZ2</text>
<text x="818" y="120">0</text>
<text x="821" y="120">6</text>
</g>
<g font-size="4.7">
<text x="420" y="197">3/</text>
<text x="453" y="197">3/</text>
<text x="103" y="198">(-</text>
<text x="111" y="198">)</text>
<text x="423" y="198">4</text>
<text x="456" y="198">8</text>
<text x="738" y="198">(-</text>
<text x="745" y="198">)</text>
<text x="133" y="208">1/</text>
<text x="136" y="210">2</text>
<text x="728" y="214" transform="rotate(-90 728 214)">1/</text>
<text x="730" y="211" transform="rotate(-90 730 211)">2</text>
<text x="108" y="216">5/</text>
<text x="110" y="218">8</text>
<text x="142" y="225" transform="rotate(-88 142 225)">2.39</text>
<text x="109" y="234">1/</text>
<text x="737" y="234">1/</text>
<text x="111" y="235">2</text>
<text x="739" y="235">2</text>
<text x="125" y="243" transform="rotate(2 125 243)">1/</text>
<text x="127" y="244" transform="rotate(2 127 244)">2</text>
<text x="137" y="244" transform="rotate(-90 137 244)">16</text>
<text x="165" y="244" transform="rotate(-90 165 244)">16</text>
<text x="199" y="244" transform="rotate(-90 199 244)">16</text>
<text x="214" y="245" transform="rotate(-90 214 245)">3/</text>
<text x="216" y="243" transform="rotate(-90 216 243)">4</text>
<text x="244" y="245" transform="rotate(-90 244 245)">3/</text>
<text x="245" y="243" transform="rotate(-90 245 243)">4</text>
<text x="261" y="245" transform="rotate(-90 261 245)">3/</text>
<text x="262" y="243" transform="rotate(-90 262 243)">4</text>
<text x="278" y="245" transform="rotate(-90 278 245)">3/</text>
<text x="279" y="243" transform="rotate(-90 279 243)">4</text>
<text x="296" y="244" transform="rotate(-90 296 244)">16</text>
<text x="313" y="244" transform="rotate(-90 313 244)">16</text>
<text x="335" y="244" transform="rotate(-90 335 244)">16</text>
<text x="362" y="244" transform="rotate(-90 362 244)">16</text>
<text x="379" y="244" transform="rotate(-90 379 244)">16</text>
<text x="394" y="245" transform="rotate(-90 394 245)">7/</text>
<text x="396" y="243" transform="rotate(-90 396 243)">8</text>
<text x="428" y="245" transform="rotate(-90 428 245)">7/</text>
<text x="430" y="243" transform="rotate(-90 430 243)">8</text>
<text x="458" y="245" transform="rotate(-90 458 245)">7/</text>
<text x="460" y="243" transform="rotate(-90 460 243)">8</text>
<text x="475" y="245" transform="rotate(-90 475 245)">7/</text>
<text x="477" y="243" transform="rotate(-90 477 243)">8</text>
<text x="506" y="244" transform="rotate(-90 506 244)">16</text>
<text x="523" y="244" transform="rotate(-90 523 244)">16</text>
<text x="540" y="244" transform="rotate(-90 540 244)">16</text>
<text x="561" y="244" transform="rotate(-90 561 244)">16</text>
<text x="578" y="244" transform="rotate(-90 578 244)">16</text>
<text x="674" y="244" transform="rotate(-90 674 244)">16</text>
<text x="691" y="244" transform="rotate(-90 691 244)">16</text>
<text x="710" y="244" transform="rotate(-90 710 244)">16</text>
<text x="788" y="244" transform="rotate(-88 788 244)">1/</text>
<text x="790" y="241" transform="rotate(-88 790 241)">16</text>
<text x="136" y="249" transform="rotate(-90 136 249)">11/</text>
<text x="163" y="249" transform="rotate(-90 163 249)">11/</text>
<text x="197" y="249" transform="rotate(-90 197 249)">11/</text>
<text x="295" y="249" transform="rotate(-90 295 249)">13/</text>
<text x="312" y="249" transform="rotate(-90 312 249)">13/</text>
<text x="333" y="249" transform="rotate(-90 333 249)">13/</text>
<text x="360" y="249" transform="rotate(-90 360 249)">13/</text>
<text x="377" y="249" transform="rotate(-90 377 249)">13/</text>
<text x="505" y="249" transform="rotate(-90 505 249)">15/</text>
<text x="521" y="249" transform="rotate(-90 521 249)">15/</text>
<text x="538" y="249" transform="rotate(-90 538 249)">15/</text>
<text x="560" y="249" transform="rotate(-90 560 249)">15/</text>
<text x="577" y="249" transform="rotate(-90 577 249)">15/</text>
<text x="672" y="247" transform="rotate(-90 672 247)">1/</text>
<text x="689" y="247" transform="rotate(-90 689 247)">1/</text>
<text x="708" y="247" transform="rotate(-90 708 247)">1/</text>
<text x="741" y="246" transform="rotate(2 741 246)">1/</text>
<text x="744" y="248" transform="rotate(2 744 248)">2</text>
<text x="131" y="256" transform="rotate(-90 131 256)">8</text>
<text x="130" y="259" transform="rotate(-90 130 259)">1/</text>
<text x="59" y="268">9/</text>
<text x="62" y="270">16</text>
<text x="144" y="268" transform="rotate(-90 144 268)">1/</text>
<text x="145" y="265" transform="rotate(-90 145 265)">8</text>
<text x="719" y="267" transform="rotate(-90 719 267)">8</text>
<text x="745" y="270" transform="rotate(-88 745 270)">9/</text>
<text x="746" y="267" transform="rotate(-88 746 267)">16</text>
<text x="761" y="269" transform="rotate(-88 761 269)">4</text>
<text x="62" y="275">1/</text>
<text x="704" y="275" transform="rotate(-90 704 275)">8</text>
<text x="717" y="270" transform="rotate(-90 717 270)">1/</text>
<text x="759" y="271" transform="rotate(-88 759 271)">1/</text>
<text x="61" y="282" transform="rotate(2 61 282)">13/</text>
<text x="65" y="276">2</text>
<text x="87" y="278" transform="rotate(-90 87 278)">16</text>
<text x="702" y="278" transform="rotate(-90 702 278)">1/</text>
<text x="66" y="284" transform="rotate(2 66 284)">16</text>
<text x="85" y="282" transform="rotate(-90 85 282)">11/</text>
<text x="150" y="285" transform="rotate(-90 150 285)">1/</text>
<text x="151" y="282" transform="rotate(-90 151 282)">2</text>
<text x="744" y="314" transform="rotate(2 744 314)">1/</text>
<text x="746" y="316" transform="rotate(2 746 316)">2</text>
<text x="94" y="323">15/</text>
<text x="99" y="325">16</text>
<text x="123" y="326">3/</text>
<text x="126" y="328">8</text>
<text x="739" y="326">5/</text>
<text x="741" y="328">8</text>
<text x="756" y="327">1/</text>
<text x="759" y="329">2</text>
<text x="359" y="334" transform="rotate(-90 359 334)">8</text>
<text x="503" y="334" transform="rotate(-90 503 334)">8</text>
<text x="727" y="335">1/</text>
<text x="135" y="341" transform="rotate(-90 135 341)">8</text>
<text x="241" y="339" transform="rotate(-90 241 339)">5/</text>
<text x="243" y="336" transform="rotate(-90 243 336)">8</text>
<text x="358" y="337" transform="rotate(-90 358 337)">5/</text>
<text x="502" y="337" transform="rotate(-90 502 337)">5/</text>
<text x="618" y="340" transform="rotate(-90 618 340)">5/</text>
<text x="620" y="338" transform="rotate(-90 620 338)">8</text>
<text x="730" y="336">2</text>
<text x="133" y="343" transform="rotate(-90 133 343)">5/</text>
<text x="110" y="353" transform="rotate(-88 110 353)">2.39</text>
<text x="735" y="351" transform="rotate(-88 735 351)">2.39</text>
<text x="111" y="363">1/</text>
<text x="114" y="364">2</text>
<text x="418" y="375">11/</text>
<text x="422" y="377">16</text>
<text x="428" y="375">5/</text>
<text x="430" y="377">16</text>
<text x="418" y="383">7/</text>
<text x="640" y="380">1/</text>
<text x="643" y="382">4</text>
<text x="420" y="385">16</text>
<text x="640" y="387">1/</text>
<text x="643" y="389">4</text>
<text x="416" y="391">1/</text>
<text x="418" y="392">8</text>
<text x="422" y="391">7/</text>
<text x="425" y="392">8</text>
<text x="389" y="409">3/</text>
<text x="392" y="411">4</text>
<text x="553" y="419">3/</text>
<text x="556" y="421">16</text>
<text x="553" y="427">3/</text>
<text x="556" y="428">16</text>
</g>
<g font-size="4.2">
<text x="824" y="49">3/</text>
<text x="826" y="51">4</text>
<text x="776" y="56">5/</text>
<text x="778" y="57">16</text>
<text x="772" y="62">5/</text>
<text x="774" y="63">16</text>
<text x="780" y="62">3/</text>
<text x="782" y="63">8</text>
<text x="772" y="68">5/</text>
<text x="774" y="70">16</text>
<text x="780" y="68">3/</text>
<text x="782" y="70">8</text>
<text x="772" y="75">5/</text>
<text x="774" y="76">16</text>
<text x="769" y="94">3/</text>
<text x="770" y="95">4</text>
<text x="769" y="113">3/</text>
<text x="823" y="113">3/</text>
<text x="769" y="119">5/</text>
<text x="770" y="114">4</text>
<text x="825" y="114">4</text>
<text x="770" y="121">8</text>
</g>
<g font-size="4">
<text x="105" y="197">3/</text>
<text x="740" y="197">3/</text>
<text x="108" y="198">16</text>
<text x="743" y="198">16</text>
</g>
<g font-size="3.7">
<text x="17" y="551" transform="rotate(-90 17 551)">18:24:57</text>
<text x="17" y="561" transform="rotate(-90 17 561)">2025</text>
<text x="17" y="570" transform="rotate(-90 17 570)">Jun 17</text>
<text x="17" y="593" transform="rotate(-90 17 593)">PRINTED ON</text>
</g>
</svg>
